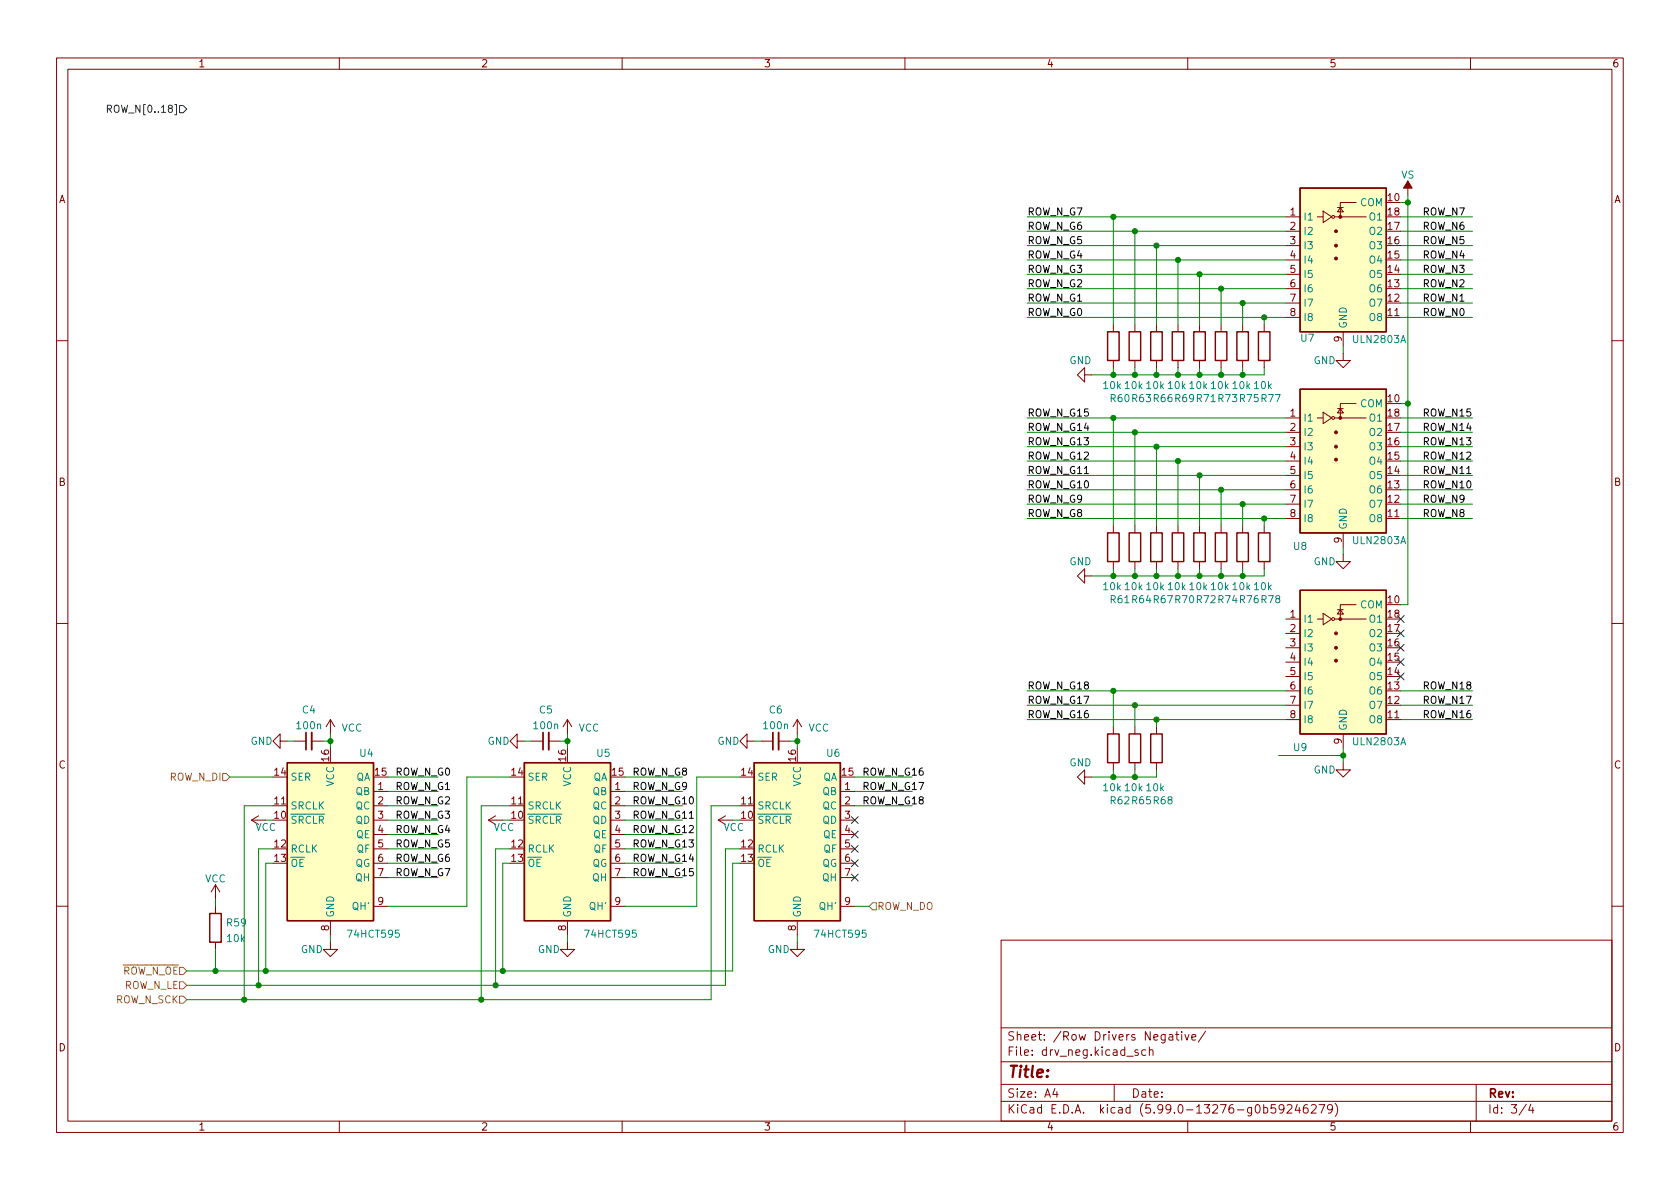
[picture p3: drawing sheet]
<svg xmlns="http://www.w3.org/2000/svg" width="297mm" height="210mm" viewBox="0 0 297 210" stroke-linecap="round" stroke-linejoin="round" font-family="sans-serif">
<g fill="none" stroke="#840000" stroke-width=".18">
<path d="M10 10.2h277v190.1h-277zM12 12.2h273v186.1h-273zM60 10.2v2M110 10.2v2M160 10.2v2M210 10.2v2M260 10.2v2M227.3 38.3h2.6M232.9 38.3h1M233.9 37.3l1.6 1-1.6 1.1zM236 38.3h5.6M236.5 36.7h1"/>
<path d="M237 36.7l.5 .8h-1zM239.8 35.8h-2.8v2.5M248.9 32v2.5M196.8 57.4v1.3M200.7 57.4v1.3M204.5 57.4v1.3M208.3 57.4v1.3M212.1 57.4v1.3M215.9 57.4v1.3M219.7 57.4v1.3M223.5 57.4v1.3M227.3 56.1h2.6"/>
<path d="M227.3 40.9h2.6M227.3 43.4h2.6M227.3 46h2.6M227.3 48.5h2.6M227.3 51h2.6M227.3 53.6h2.6M237.5 58.7v2.5M245.1 56.1h2.5M10 60.2h2M191.8 66.3v-1.3l-1.3 1.3 1.3 1.3v-1.3h1.2M196.8 63.7v1.3M200.7 63.7v1.3"/>
<path d="M204.5 63.7v1.3M208.3 63.7v1.3M212.1 63.7v1.3M215.9 63.7v1.3M219.7 63.7v1.3M223.5 63.7v1.3M227.3 73.9h2.6M227.3 76.4h2.6M227.3 79h2.6M232.9 73.9h1M233.9 72.9l1.6 1-1.6 1zM236 73.9h5.6"/>
<path d="M236.5 72.3h1M237 72.3l.5 .7h-1zM237.5 62.5v1.2h1.3l-1.3 1.3-1.3-1.3h1.3M239.8 71.4h-2.8v2.5M285 60.2h2M196.8 93v1.2M196.8 99.3v1.3M200.7 93v1.2M200.7 99.3v1.3M204.5 93v1.2M204.5 99.3v1.3M208.3 93v1.2"/>
<path d="M208.3 99.3v1.3M212.1 93v1.2M212.1 99.3v1.3M215.9 93v1.2M215.9 99.3v1.3M219.7 93v1.2M219.7 99.3v1.3M223.5 93v1.2M223.5 99.3v1.3M227.3 91.7h2.6M227.3 81.5h2.6M227.3 84.1h2.6"/>
<path d="M227.3 86.6h2.6M227.3 89.1h2.6M237.5 98v1.3h1.3l-1.3 1.3-1.3-1.3h1.3M237.5 94.2v2.6M245.1 91.7h2.5M10 110.2h2M191.8 101.8v-1.2l-1.3 1.2 1.3 1.3v-1.3h1.2M227.3 109.5h2.6M227.3 112h2.6M227.3 114.5h2.6M227.3 117.1h2.6M227.3 119.6h2.6"/>
<path d="M232.9 109.5h1M233.9 108.5l1.6 1-1.6 1zM236 109.5h5.6M236.5 107.8h1M237 107.8l.5 .8h-1zM239.8 106.9h-2.8v2.6M285 110.2h2M49.5 131.1v-1.3l-1.2 1.3 1.2 1.2v-1.2h1.3M52.1 131.1h2M55.1 131.1h2M58.4 127.2l-.7 1.3M58.4 127.2v2.6"/>
<path d="M58.4 127.2l.8 1.3M66 139.9h2.6M91.4 131.1v-1.3l-1.2 1.3 1.2 1.2v-1.2h1.3M94 131.1h2M97 131.1h2.1M100.3 127.2l-.7 1.3M100.3 127.2v2.6M100.3 127.2l.8 1.3M107.9 139.9h2.6M132.1 131.1v-1.3l-1.3 1.3 1.3 1.2v-1.2h1.2M134.6 131.1h2.1M137.7 131.1h2"/>
<path d="M141 127.2v2.6M141 127.2l-.8 1.3M141 127.2l.7 1.3M148.6 139.9h2.5M191.8 137.4v-1.3l-1.3 1.3 1.3 1.3v-1.3h1.2M196.8 128.5v1.3M196.8 134.9v1.2M200.7 128.5v1.3M200.7 134.9v1.2M204.5 128.5v1.3M204.5 134.9v1.2M227.3 127.2h2.6"/>
<path d="M227.3 122.2h2.6M227.3 124.7h2.6M237.5 134.9v1.2h1.3l-1.3 1.3-1.3-1.3h1.3M237.5 129.8v2.5M245.1 127.2h2.5M38.1 156.5l-.8 1.2M38.1 156.5v2.5M38.1 156.5l.8 1.2M44.4 145h2.6M44.4 145l1.3 .8M45.7 144.3l-1.3 .7M48.3 142.5h2.5"/>
<path d="M66 145h2.6M66 142.5h2.6M66 147.6h2.6M66 150.1h2.6M66 152.6h2.6M66 155.2h2.6M86.4 145l1.2 .8M86.4 145h2.5M87.6 144.3l-1.2 .7M90.2 142.5h2.5M107.9 145h2.6M107.9 142.5h2.6"/>
<path d="M107.9 147.6h2.6M107.9 150.1h2.6M107.9 152.6h2.6M107.9 155.2h2.6M127 145h2.5M127 145l1.3 .8M128.3 144.3l-1.3 .7M130.8 142.5h2.5M148.6 145h2.5M148.6 142.5h2.5M148.6 147.6h2.5M148.6 150.1h2.5"/>
<path d="M148.6 152.6h2.5M148.6 155.2h2.5M10 160.2h2M38.1 160.3v1.2M38.1 166.6v1.3M58.4 166.6v1.3h1.3l-1.3 1.3-1.3-1.3h1.3M58.4 162.8v2.5M66 160.3h2.6M100.3 166.6v1.3h1.3l-1.3 1.3-1.2-1.3h1.2M100.3 162.8v2.5M107.9 160.3h2.6M141 166.6v1.3h1.2l-1.2 1.3-1.3-1.3h1.3"/>
<path d="M141 162.8v2.5M148.6 160.3h2.5M177 166.3h108v32h-108zM285 160.2h2M60 198.3v2M110 198.3v2M160 198.3v2M177 194.8h108M177 191.8h108M177 187.8h108M177 181.8h108M186.5 192.5l-.4 1h1"/>
<path d="M186.9 193v1M197 191.8v3M201.2 185.7l-.3-.1-.3 .2 .1 .3 .5 .1v.4h-.6M202.6 185.7l-.5-.1-.2 .3v.4l.1 .3h.6M203.2 185.8l.2-.2 .4 .1 .1 .9M203.2 185.1v1.5M206.7 183h.6l.1 .9M207.4 183.3l-.5 .1a.29 .29 0 0 0-.3 .2 .29 .29 0 0 0 .3 .3h.5M207.9 182.9h.5M208.1 182.4v1.3l.3 .2M208.9 182.4v.2M208.9 182.9v1"/>
<path d="M209.5 182.9l.4 1 .3-1M210 198.3v2M210.7 183.4l.7-.1v-.3l-.5-.1-.2 .2 .1 .8h.6M213.1 182.4l-1.2 1.9M225.5 195.3h-.7l-.1 .7 .2-.1 .5 .1 .2 .2-.1 .5-.2 .1-.6-.1M227 196l-.3 .3h-.3l-.3-.3 .2-.6 .4-.1 .2 .2a.99 .99 0 0 1-.3 1.3h-.3M227.6 195.5l.5-.2 .3 .2v.3l-.9 1h.9M229.4 195.3l-.4 1h.9M229.7 195.8v1M231.1 195.3a.59 .59 0 0 0-.7 .7v.5l.2 .3h.4l.2-.1 .1-.5-.2-.2-.4-.1-.3 .3M231.9 195.5l.5-.2 .2 .2 .1 .3-.9 1h.9M233.2 195.3h1l-.6 1.5"/>
<path d="M235.6 196l-.3 .3h-.3l-.3-.3 .2-.6 .4-.1 .2 .2a.99 .99 0 0 1-.4 1.3h-.2M236.1 195.1a1.72 1.72 0 0 1 0 2.3M260 198.3v2M261 191.8v6.5M269.9 195.3l-1.3 1.9M270.6 195.3l-.3 1h.9M271 195.8v1"/>
<circle cx="235.7" cy="38.3" r=".25"/>
<circle cx="235.7" cy="73.9" r=".25"/>
<circle cx="235.7" cy="109.5" r=".25"/>
</g>
<g fill="none" stroke="#840000" stroke-width=".25">
<path d="M229.9 33.3h15.2v25.4h-15.2zM195.8 58.7h2.1v5h-2.1zM199.6 58.7h2.1v5h-2.1zM203.5 58.7h2v5h-2zM207.3 58.7h2v5h-2zM211.1 58.7h2v5h-2zM214.9 58.7h2v5h-2zM218.7 58.7h2v5h-2zM222.5 58.7h2v5h-2zM229.9 68.8h15.2v25.4h-15.2zM195.8 94.2h2.1v5.1h-2.1zM199.6 94.2h2.1v5.1h-2.1z"/>
<path d="M203.5 94.2h2v5.1h-2zM207.3 94.2h2v5.1h-2zM211.1 94.2h2v5.1h-2zM214.9 94.2h2v5.1h-2zM218.7 94.2h2v5.1h-2zM222.5 94.2h2v5.1h-2zM229.9 104.4h15.2v25.4h-15.2zM50.8 134.9h15.2v27.9h-15.2zM92.7 134.9h15.2v27.9h-15.2zM133.3 134.9h15.3v27.9h-15.3zM195.8 129.8h2.1v5.1h-2.1zM199.6 129.8h2.1v5.1h-2.1z"/>
<path d="M203.5 129.8h2v5.1h-2zM37.1 161.5h2v5.1h-2z"/>
</g>
<g fill="#840000" stroke="#840000" stroke-width=".18">
<path d="M248.9 32l.8 1.3h-1.5z"/>
<circle cx="236.2" cy="45.7" r=".25"/>
<circle cx="236.2" cy="43.4" r=".25"/>
<circle cx="236.2" cy="40.9" r=".25"/>
<circle cx="237" cy="38.3" r=".25"/>
<circle cx="236.2" cy="81.3" r=".25"/>
<circle cx="236.2" cy="79" r=".25"/>
<circle cx="236.2" cy="76.4" r=".25"/>
<circle cx="237" cy="73.9" r=".25"/>
<circle cx="236.2" cy="116.8" r=".25"/>
<circle cx="236.2" cy="114.5" r=".25"/>
<circle cx="236.2" cy="112" r=".25"/>
<circle cx="237" cy="109.5" r=".25"/>
</g>
<g fill="#ffffc2" stroke="#ffffc2" stroke-width=".18">
<path d="M50.8 134.9h15.2v27.9h-15.2z"/>
<path d="M229.9 33.3h15.2v25.4h-15.2z"/>
<path d="M229.9 68.8h15.2v25.4h-15.2z"/>
<path d="M92.7 134.9h15.2v27.9h-15.2z"/>
<path d="M133.3 134.9h15.3v27.9h-15.3z"/>
<path d="M229.9 104.4h15.2v25.4h-15.2z"/>
</g>
<path d="M55.1 129.5v3.1M97 129.5v3.1M137.7 129.5v3.1" fill="none" stroke="#840000" stroke-width=".33"/>
<path d="M54.1 129.5v3.1M96 129.5v3.1M136.7 129.5v3.1" fill="none" stroke="#840000" stroke-width=".3"/>
<g fill="none" stroke="#000084" stroke-width=".18">
<path d="M19 19.3l.6-.1 .1-.2v-.3l-.7-.1v1.3M19.3 19.3l.4 .6M31.7 18.7h.7l.6 .6-.6 .6h-.7zM247 119l1.3 1.2M247 116.5l1.3 1.2M247 113.9l1.3 1.3M247 111.4l1.3 1.2M247 108.9l1.3 1.2M248.3 119l-1.3 1.2M248.3 116.5l-1.3 1.2M248.3 113.9l-1.3 1.3M248.3 111.4l-1.3 1.2"/>
<path d="M248.3 108.9l-1.3 1.2M150.5 149.5l1.2 1.2M150.5 152l1.2 1.3M150.5 154.6l1.2 1.2M150.5 144.4l1.2 1.2M150.5 147l1.2 1.2M151.7 149.5l-1.2 1.2M151.7 152l-1.2 1.3M151.7 154.6l-1.2 1.2M151.7 144.4l-1.2 1.2M151.7 147l-1.2 1.2"/>
</g>
<path d="M39.4 136.8h.6l.6 .6-.6 .6h-.6zM154.3 159.6h.6v1.3h-.6l-.6-.6zM31.7 173.6h.7l.6 .6-.6 .7h-.7zM31.7 176.1h.7l.6 .7-.6 .6h-.7z" fill="none" stroke="#848400" stroke-width=".18"/>
<g fill="none" stroke="#008400" stroke-width=".18">
<path d="M181.6 38.3h45.7M196.8 38.3v19.1M247.6 38.3h12.7M247.6 35.8h1.3M248.9 34.5v72.4h-1.3M181.6 56.1h45.7M181.6 51h45.7M181.6 40.9h45.7M181.6 43.4h45.7M181.6 46h45.7M181.6 48.5h45.7M181.6 53.6h45.7"/>
<path d="M200.7 40.9v16.5M204.5 43.4v14M208.3 46v11.4M212.1 48.5v8.9M215.9 51v6.4M219.7 53.6v3.8M223.5 56.1v1.3M247.6 56.1h12.7M247.6 51h12.7M247.6 40.9h12.7M247.6 43.4h12.7M247.6 46h12.7"/>
<path d="M247.6 48.5h12.7M247.6 53.6h12.7M181.6 73.9h45.7M181.6 79h45.7M181.6 76.4h45.7M196.8 65v1.3M196.8 73.9v19.1M200.7 65v1.3M200.7 76.4v16.6M204.5 65v1.3M204.5 79v14M208.3 65v1.3"/>
<path d="M212.1 65v1.3M215.9 65v1.3M219.7 65v1.3M223.5 65v1.3h-30.5M237.5 61.2v1.3M247.6 73.9h12.7M247.6 79h12.7M247.6 76.4h12.7M247.6 71.4h1.3M181.6 86.6h45.7M181.6 89.1h45.7M181.6 91.7h45.7"/>
<path d="M181.6 81.5h45.7M181.6 84.1h45.7M208.3 81.5v11.5M212.1 84.1v8.9M215.9 86.6v6.4M219.7 89.1v3.9M223.5 91.7v1.3M237.5 96.8v1.2M247.6 86.6h12.7M247.6 89.1h12.7M247.6 91.7h12.7M247.6 81.5h12.7"/>
<path d="M247.6 84.1h12.7M196.8 100.6v1.2M200.7 100.6v1.2M204.5 100.6v1.2M208.3 100.6v1.2M212.1 100.6v1.2M215.9 100.6v1.2M219.7 100.6v1.2M223.5 100.6v1.2h-30.5M40.6 137.4h7.7M50.8 131.1h1.3M57.1 131.1h1.3"/>
<path d="M58.4 129.8v2.5M68.6 137.4h8.9M68.6 139.9h8.9M90.2 137.4h-7.7v22.9h-13.9M92.7 131.1h1.3M99.1 131.1h1.2M100.3 129.8v2.5M110.5 137.4h10.1M110.5 139.9h10.1M130.8 137.4h-7.6v22.9h-12.7M133.3 131.1h1.3M139.7 131.1h1.3"/>
<path d="M141 129.8v2.5M151.1 137.4h10.2M151.1 139.9h10.2M181.6 124.7h45.7M181.6 127.2h45.7M181.6 122.2h45.7M196.8 122.2v6.3M196.8 136.1v1.3M200.7 124.7v3.8M200.7 136.1v1.3M204.5 127.2v1.3M204.5 136.1v1.3h-11.5"/>
<path d="M226.1 133.6h11.4M237.5 132.3v2.6M247.6 124.7h12.7M247.6 127.2h12.7M247.6 122.2h12.7M38.1 159v1.3M48.3 152.6h-1.3v19.1M48.3 150.1h-2.6v24.1M48.3 142.5h-5.1v34.3M68.6 155.2h8.9M68.6 152.6h8.9M68.6 150.1h8.9"/>
<path d="M68.6 142.5h8.9M68.6 145h8.9M68.6 147.6h8.9M90.2 152.6h-1.3v19.1M90.2 150.1h-2.6v24.1M90.2 142.5h-5.1v34.3M110.5 155.2h10.1M110.5 152.6h10.1M110.5 150.1h10.1M110.5 142.5h10.1M110.5 145h10.1M110.5 147.6h10.1"/>
<path d="M130.8 150.1h-2.5v24.1h-95.3M130.8 142.5h-5.1v34.3h-92.7M130.8 152.6h-1.3v19.1h-96.5M151.1 142.5h10.2M38.1 167.9v3.8M58.4 165.3v1.3M100.3 165.3v1.3M141 165.3v1.3M151.1 160.3h2.6"/>
</g>
<g fill="#008400" stroke="#008400" stroke-width=".18">
<circle cx="204.5" cy="101.8" r=".46"/>
<circle cx="208.3" cy="101.8" r=".46"/>
<circle cx="212.1" cy="101.8" r=".46"/>
<circle cx="215.9" cy="101.8" r=".46"/>
<circle cx="219.7" cy="101.8" r=".46"/>
<circle cx="196.8" cy="101.8" r=".46"/>
<circle cx="200.7" cy="101.8" r=".46"/>
<circle cx="38.1" cy="171.7" r=".46"/>
<circle cx="43.2" cy="176.8" r=".46"/>
<circle cx="45.7" cy="174.2" r=".46"/>
<circle cx="47" cy="171.7" r=".46"/>
<circle cx="58.4" cy="131.1" r=".46"/>
<circle cx="85.1" cy="176.8" r=".46"/>
<circle cx="87.6" cy="174.2" r=".46"/>
<circle cx="88.9" cy="171.7" r=".46"/>
<circle cx="100.3" cy="131.1" r=".46"/>
<circle cx="141" cy="131.1" r=".46"/>
<circle cx="204.5" cy="66.3" r=".46"/>
<circle cx="208.3" cy="66.3" r=".46"/>
<circle cx="212.1" cy="66.3" r=".46"/>
<circle cx="215.9" cy="66.3" r=".46"/>
<circle cx="219.7" cy="66.3" r=".46"/>
<circle cx="200.7" cy="76.4" r=".46"/>
<circle cx="204.5" cy="79" r=".46"/>
<circle cx="208.3" cy="81.5" r=".46"/>
<circle cx="196.8" cy="73.9" r=".46"/>
<circle cx="212.1" cy="84.1" r=".46"/>
<circle cx="215.9" cy="86.6" r=".46"/>
<circle cx="219.7" cy="89.1" r=".46"/>
<circle cx="223.5" cy="91.7" r=".46"/>
<circle cx="200.7" cy="40.9" r=".46"/>
<circle cx="204.5" cy="43.4" r=".46"/>
<circle cx="200.7" cy="66.3" r=".46"/>
<circle cx="208.3" cy="46" r=".46"/>
<circle cx="212.1" cy="48.5" r=".46"/>
<circle cx="215.9" cy="51" r=".46"/>
<circle cx="219.7" cy="53.6" r=".46"/>
<circle cx="196.8" cy="38.3" r=".46"/>
<circle cx="196.8" cy="66.3" r=".46"/>
<circle cx="196.8" cy="137.4" r=".46"/>
<circle cx="200.7" cy="137.4" r=".46"/>
<circle cx="196.8" cy="122.2" r=".46"/>
<circle cx="200.7" cy="124.7" r=".46"/>
<circle cx="204.5" cy="127.2" r=".46"/>
<circle cx="237.5" cy="133.6" r=".46"/>
<circle cx="223.5" cy="56.1" r=".46"/>
<circle cx="248.9" cy="35.8" r=".46"/>
<circle cx="248.9" cy="71.4" r=".46"/>
</g>
<text font-size="2.8" fill="#840000" x="178" y="190.6">Title:</text>
<g font-size="2.1" fill="#840000">
<text x="178" y="184">Sheet: /Row Drivers Negative/</text>
<text x="178" y="186.7">File: drv_neg.kicad_sch</text>
<text x="178" y="196.9">KiCad E.D.A. kicad (5.99.0-13276-g0b59246279)</text>
<text x="178" y="194.1">Size: A4</text>
<text x="200" y="194.1">Date:</text>
<text x="263" y="194.1">Rev:</text>
<text x="263" y="196.9">Id: 3/4</text>
</g>
<g font-size="1.8" fill="#840000">
<text x="35" y="11.9">1</text>
<text x="85" y="11.9">2</text>
<text x="135" y="11.9">3</text>
<text x="185" y="11.9">4</text>
<text x="235" y="11.9">5</text>
<text x="285" y="11.9">6</text>
<text x="10.3" y="35.9">A</text>
<text x="245.4" y="35.6">10</text>
<text x="285.3" y="35.9">A</text>
<text x="228.1" y="38.1">1</text>
<text x="228.1" y="40.6">2</text>
<text x="245.4" y="40.6">17</text>
<text x="245.4" y="38.1">18</text>
<text x="228.1" y="43.2">3</text>
<text x="228.1" y="45.7">4</text>
<text x="245.4" y="45.7">15</text>
<text x="245.4" y="43.2">16</text>
<text x="228.1" y="48.3">5</text>
<text x="228.1" y="50.8">6</text>
<text x="228.1" y="53.3">7</text>
<text x="245.4" y="53.3">12</text>
<text x="245.4" y="50.8">13</text>
<text x="245.4" y="48.3">14</text>
<text x="228.1" y="55.9">8</text>
<text x="245.4" y="55.9">11</text>
<text x="237.2" y="60.4" transform="rotate(-90 237.2 60.4)">9</text>
<text x="245.4" y="71.1">10</text>
<text x="228.1" y="73.7">1</text>
<text x="228.1" y="76.2">2</text>
<text x="245.4" y="76.2">17</text>
<text x="245.4" y="73.7">18</text>
<text x="228.1" y="78.7">3</text>
<text x="228.1" y="81.3">4</text>
<text x="228.1" y="83.8">5</text>
<text x="245.4" y="83.8">14</text>
<text x="245.4" y="81.3">15</text>
<text x="245.4" y="78.7">16</text>
<text x="10.3" y="85.9">B</text>
<text x="228.1" y="86.4">6</text>
<text x="228.1" y="88.9">7</text>
<text x="245.4" y="88.9">12</text>
<text x="245.4" y="86.4">13</text>
<text x="285.3" y="85.9">B</text>
<text x="228.1" y="91.4">8</text>
<text x="237.2" y="96" transform="rotate(-90 237.2 96)">9</text>
<text x="245.4" y="91.4">11</text>
<text x="245.4" y="106.7">10</text>
<text x="228.1" y="109.2">1</text>
<text x="228.1" y="111.8">2</text>
<text x="245.4" y="111.8">17</text>
<text x="245.4" y="109.2">18</text>
<text x="228.1" y="114.3">3</text>
<text x="228.1" y="116.8">4</text>
<text x="228.1" y="119.4">5</text>
<text x="245.4" y="119.4">14</text>
<text x="245.4" y="116.8">15</text>
<text x="245.4" y="114.3">16</text>
<text x="228.1" y="121.9">6</text>
<text x="228.1" y="124.5">7</text>
<text x="245.4" y="124.5">12</text>
<text x="245.4" y="121.9">13</text>
<text x="228.1" y="127">8</text>
<text x="237.2" y="131.6" transform="rotate(-90 237.2 131.6)">9</text>
<text x="245.4" y="127">11</text>
<text x="10.3" y="135.9">C</text>
<text x="48.5" y="137.2">14</text>
<text x="58.2" y="134.6" transform="rotate(-90 58.2 134.6)">16</text>
<text x="66.3" y="137.2">15</text>
<text x="90.5" y="137.2">14</text>
<text x="100.1" y="134.6" transform="rotate(-90 100.1 134.6)">16</text>
<text x="108.2" y="137.2">15</text>
<text x="131.1" y="137.2">14</text>
<text x="140.7" y="134.6" transform="rotate(-90 140.7 134.6)">16</text>
<text x="148.9" y="137.2">15</text>
<text x="285.3" y="135.9">C</text>
<text x="48.5" y="142.2">11</text>
<text x="66.8" y="139.7">1</text>
<text x="66.8" y="142.2">2</text>
<text x="90.5" y="142.2">11</text>
<text x="108.7" y="139.7">1</text>
<text x="108.7" y="142.2">2</text>
<text x="131.1" y="142.2">11</text>
<text x="149.4" y="139.7">1</text>
<text x="149.4" y="142.2">2</text>
<text x="48.5" y="144.8">10</text>
<text x="48.5" y="149.9">12</text>
<text x="66.8" y="144.8">3</text>
<text x="66.8" y="147.3">4</text>
<text x="66.8" y="149.9">5</text>
<text x="90.5" y="144.8">10</text>
<text x="90.5" y="149.9">12</text>
<text x="108.7" y="144.8">3</text>
<text x="108.7" y="147.3">4</text>
<text x="108.7" y="149.9">5</text>
<text x="131.1" y="144.8">10</text>
<text x="131.1" y="149.9">12</text>
<text x="149.4" y="144.8">3</text>
<text x="149.4" y="147.3">4</text>
<text x="149.4" y="149.9">5</text>
<text x="48.5" y="152.4">13</text>
<text x="66.8" y="152.4">6</text>
<text x="66.8" y="154.9">7</text>
<text x="90.5" y="152.4">13</text>
<text x="108.7" y="152.4">6</text>
<text x="108.7" y="154.9">7</text>
<text x="131.1" y="152.4">13</text>
<text x="149.4" y="152.4">6</text>
<text x="149.4" y="154.9">7</text>
<text x="66.8" y="160">9</text>
<text x="108.7" y="160">9</text>
<text x="149.4" y="160">9</text>
<text x="58.2" y="164.6" transform="rotate(-90 58.2 164.6)">8</text>
<text x="100.1" y="164.6" transform="rotate(-90 100.1 164.6)">8</text>
<text x="140.7" y="164.6" transform="rotate(-90 140.7 164.6)">8</text>
<text x="10.3" y="185.9">D</text>
<text x="285.3" y="185.9">D</text>
<text x="35" y="199.9">1</text>
<text x="85" y="199.9">2</text>
<text x="135" y="199.9">3</text>
<text x="185" y="199.9">4</text>
<text x="235" y="199.9">5</text>
<text x="285" y="199.9">6</text>
</g>
<text font-size="1.8" fill="#000084" x="20" y="19.9">ROW_N[0..18]</text>
<g font-size="1.8" fill="#008484">
<text x="247.7" y="31.6">VS</text>
<text x="230.4" y="39">I1</text>
<text x="230.4" y="41.5">I2</text>
<text x="240.5" y="36.4">COM</text>
<text x="242.2" y="41.5">O2</text>
<text x="242.2" y="39">O1</text>
<text x="230.4" y="44.1">I3</text>
<text x="230.4" y="46.6">I4</text>
<text x="242.2" y="46.6">O4</text>
<text x="242.2" y="44.1">O3</text>
<text x="230.4" y="49.1">I5</text>
<text x="230.4" y="51.7">I6</text>
<text x="242.2" y="51.7">O6</text>
<text x="242.2" y="49.1">O5</text>
<text x="230.4" y="54.2">I7</text>
<text x="230.4" y="56.8">I8</text>
<text x="238.1" y="58.2" transform="rotate(-90 238.1 58.2)">GND</text>
<text x="242.2" y="56.8">O8</text>
<text x="242.2" y="54.2">O7</text>
<text x="189.1" y="64.4">GND</text>
<text x="230" y="60.4">U7</text>
<text x="232.2" y="64.4">GND</text>
<text x="239.4" y="60.7">ULN2803A</text>
<text x="195.1" y="68.8">10k 10k 10k 10k 10k 10k 10k 10k</text>
<text x="196.4" y="71.1">R60 R63 R66 R69 R71 R73 R75 R77</text>
<text x="230.4" y="74.5">I1</text>
<text x="230.4" y="77.1">I2</text>
<text x="240.5" y="72">COM</text>
<text x="242.2" y="77.1">O2</text>
<text x="242.2" y="74.5">O1</text>
<text x="230.4" y="79.6">I3</text>
<text x="230.4" y="82.2">I4</text>
<text x="242.2" y="82.2">O4</text>
<text x="242.2" y="79.6">O3</text>
<text x="230.4" y="84.7">I5</text>
<text x="230.4" y="87.2">I6</text>
<text x="230.4" y="89.8">I7</text>
<text x="242.2" y="89.8">O7</text>
<text x="242.2" y="87.2">O6</text>
<text x="242.2" y="84.7">O5</text>
<text x="230.4" y="92.3">I8</text>
<text x="238.1" y="93.7" transform="rotate(-90 238.1 93.7)">GND</text>
<text x="242.2" y="92.3">O8</text>
<text x="189.1" y="99.9">GND</text>
<text x="228.7" y="97.2">U8</text>
<text x="232.2" y="99.9">GND</text>
<text x="239.4" y="96.2">ULN2803A</text>
<text x="195.1" y="104.4">10k 10k 10k 10k 10k 10k 10k 10k</text>
<text x="196.4" y="106.7">R61 R64 R67 R70 R72 R74 R76 R78</text>
<text x="240.5" y="107.6">COM</text>
<text x="230.4" y="110.1">I1</text>
<text x="230.4" y="112.6">I2</text>
<text x="242.2" y="112.6">O2</text>
<text x="242.2" y="110.1">O1</text>
<text x="230.4" y="115.2">I3</text>
<text x="230.4" y="117.7">I4</text>
<text x="242.2" y="117.7">O4</text>
<text x="242.2" y="115.2">O3</text>
<text x="230.4" y="120.3">I5</text>
<text x="230.4" y="122.8">I6</text>
<text x="230.4" y="125.3">I7</text>
<text x="242.2" y="125.3">O7</text>
<text x="242.2" y="122.8">O6</text>
<text x="242.2" y="120.3">O5</text>
<text x="44.3" y="131.7">GND</text>
<text x="52.6" y="128.9">100n</text>
<text x="53.5" y="126.2">C4</text>
<text x="60.4" y="129.4">VCC</text>
<text x="86.2" y="131.7">GND</text>
<text x="94.5" y="128.9">100n</text>
<text x="95.4" y="126.2">C5</text>
<text x="102.3" y="129.4">VCC</text>
<text x="126.8" y="131.7">GND</text>
<text x="135.1" y="128.9">100n</text>
<text x="136" y="126.2">C6</text>
<text x="142.9" y="129.4">VCC</text>
<text x="230.4" y="127.9">I8</text>
<text x="238.1" y="129.3" transform="rotate(-90 238.1 129.3)">GND</text>
<text x="239.4" y="131.8">ULN2803A</text>
<text x="242.2" y="127.9">O8</text>
<text x="63.6" y="133.8">U4</text>
<text x="105.5" y="133.8">U5</text>
<text x="146.2" y="133.8">U6</text>
<text x="189.1" y="135.5">GND</text>
<text x="228.7" y="132.8">U9</text>
<text x="232.2" y="136.8">GND</text>
<text x="51.3" y="143.1">SRCLK</text>
<text x="51.3" y="138">SER</text>
<text x="59.1" y="139.1" transform="rotate(-90 59.1 139.1)">VCC</text>
<text x="62.9" y="140.6">QB</text>
<text x="62.9" y="138">QA</text>
<text x="62.9" y="143.1">QC</text>
<text x="93.2" y="143.1">SRCLK</text>
<text x="93.2" y="138">SER</text>
<text x="101" y="139.1" transform="rotate(-90 101 139.1)">VCC</text>
<text x="104.8" y="140.6">QB</text>
<text x="104.8" y="138">QA</text>
<text x="104.8" y="143.1">QC</text>
<text x="133.9" y="143.1">SRCLK</text>
<text x="133.9" y="138">SER</text>
<text x="141.6" y="139.1" transform="rotate(-90 141.6 139.1)">VCC</text>
<text x="145.4" y="140.6">QB</text>
<text x="145.4" y="138">QA</text>
<text x="145.4" y="143.1">QC</text>
<text x="195.1" y="139.9">10k 10k 10k</text>
<text x="196.4" y="142.2">R62 R65 R68</text>
<text x="51.3" y="145.7">~{SRCLR}</text>
<text x="62.9" y="145.7">QD</text>
<text x="63" y="148.2">QE</text>
<text x="93.2" y="145.7">~{SRCLR}</text>
<text x="104.8" y="145.7">QD</text>
<text x="104.9" y="148.2">QE</text>
<text x="133.9" y="145.7">~{SRCLR}</text>
<text x="145.4" y="145.7">QD</text>
<text x="145.5" y="148.2">QE</text>
<text x="51.3" y="150.7">RCLK</text>
<text x="51.3" y="153.3">~{OE}</text>
<text x="62.8" y="153.3">QG</text>
<text x="62.9" y="155.8">QH</text>
<text x="63.1" y="150.7">QF</text>
<text x="93.2" y="150.7">RCLK</text>
<text x="93.2" y="153.3">~{OE}</text>
<text x="104.7" y="153.3">QG</text>
<text x="104.8" y="155.8">QH</text>
<text x="105" y="150.7">QF</text>
<text x="133.9" y="150.7">RCLK</text>
<text x="133.9" y="153.3">~{OE}</text>
<text x="145.3" y="153.3">QG</text>
<text x="145.4" y="155.8">QH</text>
<text x="145.6" y="150.7">QF</text>
<text x="36.2" y="156">VCC</text>
<text x="62.5" y="160.9">QH'</text>
<text x="104.4" y="160.9">QH'</text>
<text x="145" y="160.9">QH'</text>
<text x="40.2" y="163.8">R59</text>
<text x="40.2" y="166.6">10k</text>
<text x="59.1" y="162.3" transform="rotate(-90 59.1 162.3)">GND</text>
<text x="61.8" y="165.8">74HCT595</text>
<text x="101" y="162.3" transform="rotate(-90 101 162.3)">GND</text>
<text x="103.7" y="165.8">74HCT595</text>
<text x="141.6" y="162.3" transform="rotate(-90 141.6 162.3)">GND</text>
<text x="144.3" y="165.8">74HCT595</text>
<text x="53.2" y="168.5">GND</text>
<text x="95.1" y="168.5">GND</text>
<text x="135.7" y="168.5">GND</text>
</g>
<g font-size="1.8">
<text x="181.6" y="40.6">ROW_N_G6</text>
<text x="181.6" y="38.1">ROW_N_G7</text>
<text x="251.5" y="38.1">ROW_N7</text>
<text x="251.5" y="40.6">ROW_N6</text>
<text x="181.6" y="45.7">ROW_N_G4</text>
<text x="181.6" y="43.2">ROW_N_G5</text>
<text x="251.5" y="43.2">ROW_N5</text>
<text x="251.5" y="45.7">ROW_N4</text>
<text x="181.6" y="53.3">ROW_N_G1</text>
<text x="181.6" y="48.2">ROW_N_G3</text>
<text x="181.6" y="50.8">ROW_N_G2</text>
<text x="251.5" y="48.2">ROW_N3</text>
<text x="251.5" y="50.8">ROW_N2</text>
<text x="251.5" y="53.3">ROW_N1</text>
<text x="181.6" y="55.9">ROW_N_G0</text>
<text x="251.5" y="55.9">ROW_N0</text>
<text x="181.6" y="76.2">ROW_N_G14</text>
<text x="181.6" y="73.6">ROW_N_G15</text>
<text x="251.5" y="73.6">ROW_N15</text>
<text x="251.5" y="76.2">ROW_N14</text>
<text x="181.6" y="78.7">ROW_N_G13</text>
<text x="181.6" y="81.3">ROW_N_G12</text>
<text x="181.6" y="83.8">ROW_N_G11</text>
<text x="251.5" y="78.7">ROW_N13</text>
<text x="251.5" y="81.3">ROW_N12</text>
<text x="251.5" y="83.8">ROW_N11</text>
<text x="181.6" y="88.9">ROW_N_G9</text>
<text x="181.6" y="86.3">ROW_N_G10</text>
<text x="251.5" y="88.9">ROW_N9</text>
<text x="251.5" y="86.3">ROW_N10</text>
<text x="181.6" y="91.4">ROW_N_G8</text>
<text x="251.5" y="91.4">ROW_N8</text>
<text x="181.6" y="121.9">ROW_N_G18</text>
<text x="181.6" y="124.4">ROW_N_G17</text>
<text x="251.5" y="124.4">ROW_N17</text>
<text x="251.5" y="121.9">ROW_N18</text>
<text x="181.6" y="127">ROW_N_G16</text>
<text x="251.5" y="127">ROW_N16</text>
<text x="69.8" y="137.1">ROW_N_G0</text>
<text x="111.8" y="137.1">ROW_N_G8</text>
<text x="152.4" y="137.1">ROW_N_G16</text>
<text x="69.8" y="139.7">ROW_N_G1</text>
<text x="69.8" y="142.2">ROW_N_G2</text>
<text x="111.8" y="139.7">ROW_N_G9</text>
<text x="111.8" y="142.2">ROW_N_G10</text>
<text x="152.4" y="139.7">ROW_N_G17</text>
<text x="152.4" y="142.2">ROW_N_G18</text>
<text x="69.8" y="147.3">ROW_N_G4</text>
<text x="69.8" y="149.8">ROW_N_G5</text>
<text x="69.8" y="144.8">ROW_N_G3</text>
<text x="111.8" y="147.3">ROW_N_G12</text>
<text x="111.8" y="149.8">ROW_N_G13</text>
<text x="111.8" y="144.8">ROW_N_G11</text>
<text x="69.8" y="152.4">ROW_N_G6</text>
<text x="69.8" y="154.9">ROW_N_G7</text>
<text x="111.8" y="154.9">ROW_N_G15</text>
<text x="111.8" y="152.4">ROW_N_G14</text>
</g>
<g font-size="1.8" fill="#848400">
<text x="29.9" y="138">ROW_N_DI</text>
<text x="155" y="160.9">ROW_N_DO</text>
<text x="20.1" y="172.3">~{ROW_N_OE}</text>
<text x="20.3" y="177.4">ROW_N_SCK</text>
<text x="21.8" y="174.9">ROW_N_LE</text>
</g>
<g font-size="1.8" fill="#008400">
<text x="45.1" y="146.9">VCC</text>
<text x="87.2" y="146.9">VCC</text>
<text x="127.9" y="146.9">VCC</text>
</g>
</svg>
